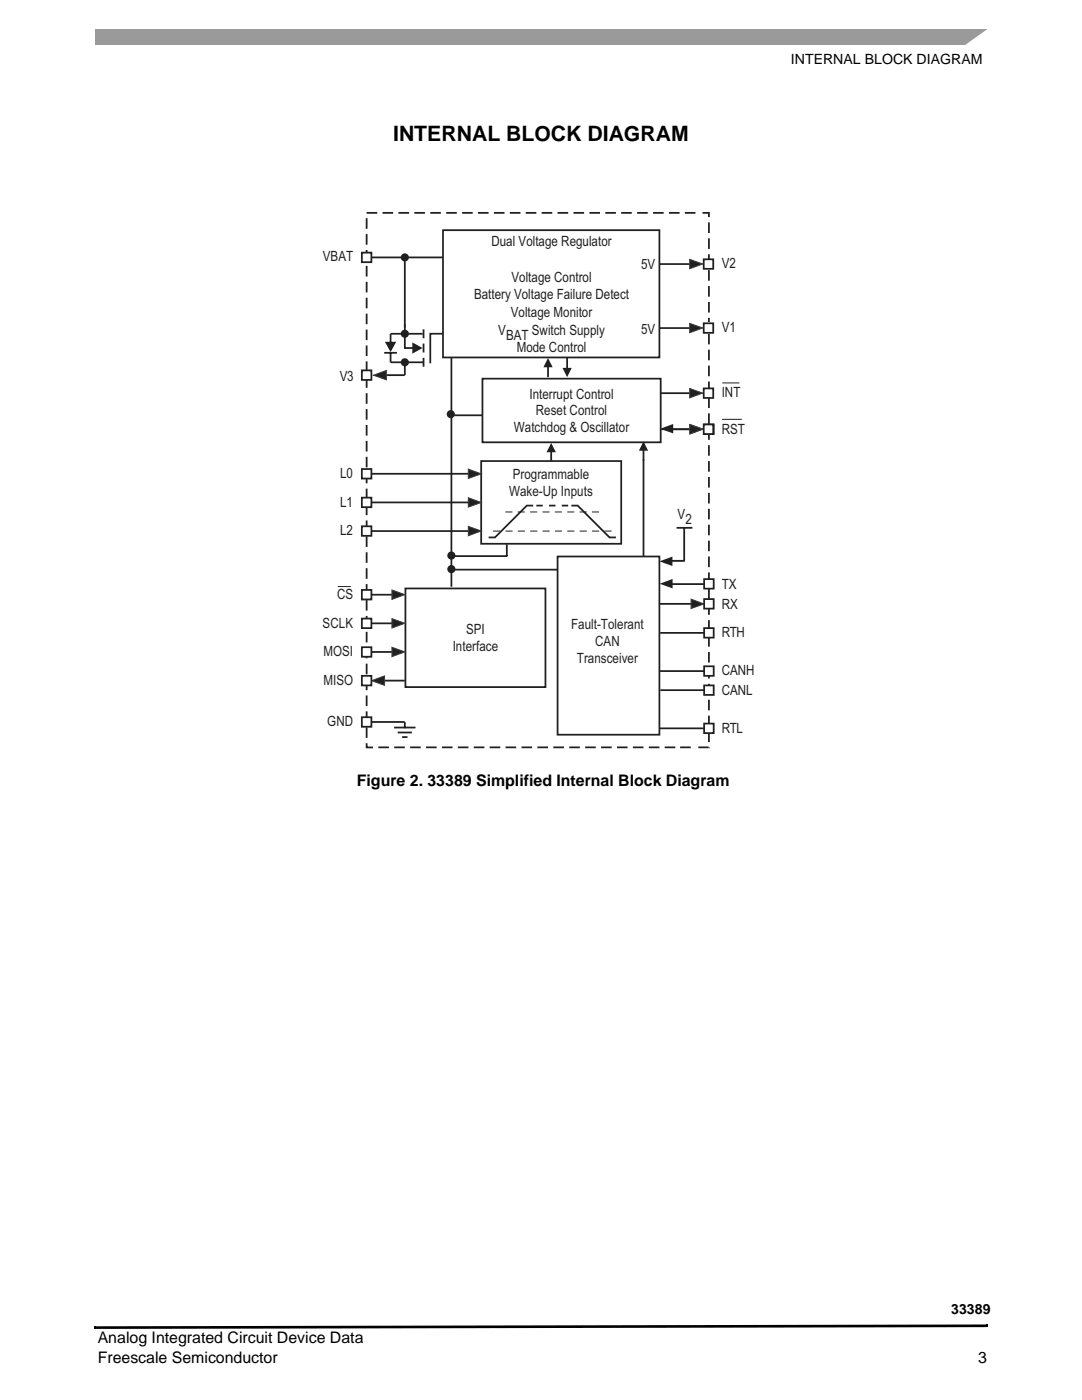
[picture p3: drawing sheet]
<svg xmlns="http://www.w3.org/2000/svg" width="216mm" height="279mm" viewBox="0 0 216 279" stroke-linecap="round" stroke-linejoin="round" font-family="sans-serif">
<path d="M18.8 264.7h.2v.5h-.2zM196.8 264.3h.3v.6h-.3zM19 264.7l177.8-.4v.6l-177.8 .3z" fill="#000"/>
<path d="M19 5.9h177.8v3.2h-177.8z" fill="#9a9a9a"/>
<path d="M192 9.4l5.3-3.8h1.5v3.8z" fill="#fff"/>
<path d="M64.4 42.1h87.1v107.3h-87.1z" fill="#fff"/>
<path d="M76 74.9h4.8" fill="none" stroke="#231f20" stroke-width=".35"/>
<path d="M74.5 74.9l2.6-1v1.9z" fill="#231f20"/>
<path d="M74.5 74.9l2.6-1v1.9z" fill="none" stroke="#3d3f38" stroke-width=".2"/>
<path d="M111.1 111.1h20.3v35.5h-20.3z" fill="#fff"/>
<path d="M96 92h28v16.5h-28zM80.9 117.4h27.9v19.7h-27.9zM106.4 100.9h-1.3l-6.3 6.4h-1.3M107 100.9h1.3M109.6 100.9h1.2M111.3 111.1h20.3v35.5h-20.3zM112.1 100.9h1.3M114 100.9h1.3l6.3 6.4h1.3" fill="none" stroke="#231f20" stroke-width=".35"/>
<g fill="none" stroke="#231f20" stroke-width=".2">
<path d="M98.4 106h1.4M100.8 102.2h1.4M100.9 106h1.4M103.3 102.2h1.4M103.3 106h1.4M105.8 102.2h1.4M105.8 106h1.4M108.2 102.2h1.5M108.3 106h1.4M110.7 102.2h1.4M110.7 106h1.4M113.2 102.2h1.4"/>
<path d="M113.2 106h1.4M115.7 102.2h1.4M115.7 106h1.4M118.1 102.2h1.4M118.1 106h1.5M120.6 106h1.4"/>
</g>
<path d="M96 75.5h35.6v12.7h-35.6z" fill="#fff"/>
<path d="M96.3 75.6h35.5v12.7h-35.5z" fill="none" stroke="#231f20" stroke-width=".35"/>
<path d="M88.4 45.8h43.2v25.4h-43.2z" fill="#fff"/>
<path d="M88.4 45.9h43.2v25.4h-43.2zM113.2 71.4v2.6" fill="none" stroke="#231f20" stroke-width=".35"/>
<path d="M112.5 73.6h1.3l-.6 1.3z" fill="#231f20"/>
<path d="M109.4 72.7v2.6M112.5 73.6h1.3l-.6 1.3z" fill="none" stroke="#231f20" stroke-width=".35"/>
<path d="M109.4 71.8l.6 1.3h-1.3z" fill="#231f20"/>
<path d="M109.4 71.8l.6 1.3h-1.3z" fill="none" stroke="#231f20" stroke-width=".35"/>
<path d="M82.5 68.6l1.4 .9-1.4 .8z" fill="#231f20"/>
<path d="M77.9 72.3h6.4M77.9 66.6h6.4M80.6 69.5h2.6M80.8 72.3v2.6M80.8 64.7v4.8M82.5 68.6l1.4 .9-1.4 .8zM84.5 71.4v1.8" fill="none" stroke="#231f20" stroke-width=".35"/>
<circle cx="80.8" cy="66.6" r=".64" fill="#231f20"/>
<circle cx="80.8" cy="66.6" r=".64" fill="none" stroke="#231f20" stroke-width=".35"/>
<circle cx="80.8" cy="72.3" r=".63" fill="#231f20"/>
<g fill="none" stroke="#231f20" stroke-width=".35">
<path d="M88.4 66.6h-2.5v5.9"/>
<circle cx="80.8" cy="72.3" r=".63"/>
</g>
<path d="M77.1 68.4h1.7l-.9 1.5z" fill="#231f20"/>
<g fill="none" stroke="#231f20" stroke-width=".35">
<path d="M72.7 51.4h15.7M73.2 42.5h.1M73.2 42.5h2.1M73.2 43.5v2.2M73.2 46.7v2.1M73.2 49.9v2.1M73.2 53.1v2.1M73.2 56.2v2.2M73.2 59.4v2.1M76.3 42.5h2.1M79.5 42.5h2.1M80.8 51.4v13.9"/>
<path d="M82.7 42.5h2.1M85.9 42.5h2.1M89 42.5h2.1M92.2 42.5h2.1M95.4 42.5h2.1M98.6 42.5h2.1M101.7 42.5h2.1M104.9 42.5h2.1M108.1 42.5h2.1M111.3 42.5h2.1M114.4 42.5h2.1M117.6 42.5h2.1"/>
<path d="M120.8 42.5h2.1M124 42.5h2.1M127.1 42.5h2.1M130.3 42.5h2.1M133.5 42.5h2.1M140.2 42.5h1.3v.8M141.5 44.4v2.1M141.5 47.6v2.1M141.5 50.7v2.2M141.5 53.9v2.1M141.5 57.1v2.1M73.2 62.6v2.1"/>
<path d="M73.2 65.8v2.1M73.2 68.9v2.2M73.2 72.1v2.1M73.2 75.3v2.1M73.2 78.5v2.1M76.7 70.4h2.5M77.1 68.4h1.7l-.9 1.5zM77.9 66.6v2.5M77.9 70.4v1.9M84.5 65.7v1.8M84.5 68.6v1.7M141.5 60.3v2.1"/>
<path d="M141.5 63.4v2.2M141.5 66.6v2.1M141.5 69.8v2.1M141.5 73v2.1M141.5 76.1v2.2M141.5 79.3v2.1M73.2 81.6v2.2M73.2 84.8v2.1M73.2 88v2.1M73.2 91.2v2.1M73.2 94.3v2.2M73.2 97.5v2.1"/>
<path d="M128.4 89.4v2.5M141.5 82.5v2.1M141.5 85.7v2.1M141.5 88.8v2.2M141.5 92v2.1M141.5 95.2v2.1M141.5 98.4v2.1M73.2 100.7v2.1M73.2 103.9v2.1M73.2 107v2.2M73.2 110.2v2.1M73.2 113.4v2.1"/>
<path d="M73.2 116.6v2.1M73.2 119.7v2.2M141.5 101.5v2.2M141.5 104.7v2.1M141.5 107.9v2.1M141.5 111.1v2.1M141.5 114.2v2.2M141.5 117.4v2.1M73.2 122.9v2.1M73.2 126.1v2.1M73.2 129.3v2.1M73.2 132.4v2.2"/>
<path d="M73.2 135.6v2.1M73.2 138.8v2.1M141.5 120.6v2.1M141.5 123.8v2.1M141.5 126.9v2.2M141.5 130.1v2.1M141.5 133.3v2.1M141.5 136.5v2.1M141.5 139.6v2.2M73.2 148.3v.9h1.2M73.2 142v2.1M73.2 145.1v2.2"/>
<path d="M75.5 149.1h2.1M78.7 149.1h2.1M81.8 149.1h2.2M85 149.1h2.1M88.2 149.1h2.1M91.4 149.1h2.1M94.5 149.1h2.2M97.7 149.1h2.1M100.9 149.1h2.1M104.1 149.1h2.1M107.2 149.1h2.2M110.4 149.1h2.1"/>
<path d="M113.6 149.1h2.1M116.8 149.1h2.1M119.9 149.1h2.2M123.1 149.1h2.1M126.3 149.1h2.1M129.5 149.1h2.1M132.6 149.1h2.2M141.5 149.1h-2.2M141.5 142.8v2.1M141.5 146v2.1"/>
</g>
<path d="M128.4 88.5l.6 1.3h-1.2z" fill="#231f20"/>
<path d="M110 89.5v2.5M128.4 88.5l.6 1.3h-1.2z" fill="none" stroke="#231f20" stroke-width=".35"/>
<path d="M110 88.8l.6 1.3h-1.3z" fill="#231f20"/>
<path d="M110 88.8l.6 1.3h-1.3zM128.4 91.7v19.4" fill="none" stroke="#231f20" stroke-width=".35"/>
<circle cx="80.8" cy="51.4" r=".63" fill="#231f20"/>
<circle cx="80.8" cy="51.4" r=".63" fill="none" stroke="#231f20" stroke-width=".35"/>
<path d="M72.2 50.4h1.9v1.9h-1.9z" fill="#fff"/>
<path d="M72.2 50.4h1.9v1.9h-1.9z" fill="none" stroke="#231f20" stroke-width=".35"/>
<path d="M72.2 73.9h1.9v1.9h-1.9z" fill="#fff"/>
<path d="M72.2 73.9h1.9v1.9h-1.9z" fill="none" stroke="#231f20" stroke-width=".35"/>
<path d="M140.5 64.4h1.9v1.9h-1.9z" fill="#fff"/>
<path d="M134 85.7h5.4" fill="none" stroke="#231f20" stroke-width=".35"/>
<path d="M137.7 84.7l2.6 .9-2.6 1z" fill="#231f20"/>
<path d="M137.7 84.7l2.6 .9-2.6 1z" fill="none" stroke="#3d3f38" stroke-width=".2"/>
<path d="M140.5 84.7h1.9v1.9h-1.9z" fill="#fff"/>
<path d="M131.9 85.7h7.4M140.5 84.7h1.9v1.9h-1.9z" fill="none" stroke="#231f20" stroke-width=".35"/>
<path d="M137.6 84.7l2.6 .9-2.6 1z" fill="#231f20"/>
<path d="M137.6 84.7l2.6 .9-2.6 1z" fill="none" stroke="#3d3f38" stroke-width=".2"/>
<path d="M140.4 84.7h1.9v1.9h-1.9z" fill="#fff"/>
<path d="M140.4 84.7h1.9v1.9h-1.9zM73.2 118.7h6.3" fill="none" stroke="#231f20" stroke-width=".35"/>
<path d="M144.1 76.4h3.4M144.1 83.7h3.9" fill="none" stroke="#231f20" stroke-width=".2"/>
<path d="M78.2 117.7l2.6 1-2.6 .9z" fill="#231f20"/>
<path d="M78.2 117.7l2.6 1-2.6 .9z" fill="none" stroke="#3d3f38" stroke-width=".2"/>
<path d="M73 124.4h6.5" fill="none" stroke="#231f20" stroke-width=".35"/>
<path d="M78.2 123.5l2.6 .9-2.6 .9z" fill="#231f20"/>
<path d="M78.2 123.5l2.6 .9-2.6 .9z" fill="none" stroke="#3d3f38" stroke-width=".2"/>
<path d="M72.7 130.1h6.8" fill="none" stroke="#231f20" stroke-width=".35"/>
<path d="M78.2 129.2l2.6 .9-2.6 1z" fill="#231f20"/>
<path d="M78.2 129.2l2.6 .9-2.6 1z" fill="none" stroke="#3d3f38" stroke-width=".2"/>
<path d="M75.5 135.8h5.3" fill="none" stroke="#231f20" stroke-width=".35"/>
<path d="M74.1 135.8l2.6-.9v1.9z" fill="#231f20"/>
<path d="M74.1 135.8l2.6-.9v1.9z" fill="none" stroke="#3d3f38" stroke-width=".2"/>
<path d="M67.4 117.1h2.6" fill="none" stroke="#231f20" stroke-width=".2"/>
<path d="M72.2 117.7h1.9v1.9h-1.9z" fill="#fff"/>
<path d="M72.2 117.7h1.9v1.9h-1.9z" fill="none" stroke="#231f20" stroke-width=".35"/>
<path d="M72.2 123.4h1.9v2h-1.9z" fill="#fff"/>
<path d="M72.2 123.4h1.9v2h-1.9z" fill="none" stroke="#231f20" stroke-width=".35"/>
<path d="M72.2 129.2h1.9v1.9h-1.9z" fill="#fff"/>
<path d="M72.2 129.2h1.9v1.9h-1.9z" fill="none" stroke="#231f20" stroke-width=".35"/>
<path d="M72.2 134.9h1.9v1.9h-1.9z" fill="#fff"/>
<path d="M134 116.6h8.5M72.2 134.9h1.9v1.9h-1.9z" fill="none" stroke="#231f20" stroke-width=".35"/>
<path d="M131.6 116.5l2.6-1v1.9z" fill="#231f20"/>
<path d="M140.5 115.5h1.9v1.9h-1.9z" fill="#fff"/>
<path d="M140.5 115.6h1.9v1.9h-1.9zM131.5 120.5h6.9" fill="none" stroke="#231f20" stroke-width=".35"/>
<path d="M137.9 119.6l2.6 .9-2.6 1z" fill="#231f20"/>
<path d="M137.9 119.6l2.6 .9-2.6 1z" fill="none" stroke="#3d3f38" stroke-width=".2"/>
<path d="M140.5 119.6h1.9v1.9h-1.9z" fill="#fff"/>
<path d="M73.2 94.6h21.5M140.5 119.6h1.9v1.9h-1.9z" fill="none" stroke="#231f20" stroke-width=".35"/>
<path d="M93.4 93.6l2.6 1-2.6 .9z" fill="#231f20"/>
<path d="M93.4 93.6l2.6 1-2.6 .9z" fill="none" stroke="#3d3f38" stroke-width=".2"/>
<path d="M72.2 93.6h1.9v1.9h-1.9z" fill="#fff"/>
<path d="M72.2 93.6h1.9v1.9h-1.9zM73.2 100.3h21.5" fill="none" stroke="#231f20" stroke-width=".35"/>
<path d="M93.4 99.3l2.6 1-2.6 .9z" fill="#231f20"/>
<path d="M93.4 99.3l2.6 1-2.6 .9z" fill="none" stroke="#3d3f38" stroke-width=".2"/>
<path d="M72.2 99.3h1.9v1.9h-1.9z" fill="#fff"/>
<path d="M72.2 99.3h1.9v1.9h-1.9zM73.2 106h21.5" fill="none" stroke="#231f20" stroke-width=".35"/>
<path d="M93.4 105l2.6 1-2.6 .9z" fill="#231f20"/>
<path d="M93.4 105l2.6 1-2.6 .9z" fill="none" stroke="#3d3f38" stroke-width=".2"/>
<path d="M72.2 105h1.9v1.9h-1.9z" fill="#fff"/>
<path d="M72.2 105h1.9v1.9h-1.9zM72.2 144.1h8.6M78.6 145.2h4.3M79.4 146.2h2.8M80.2 147.1h1.1M80.8 144.1v1.2" fill="none" stroke="#231f20" stroke-width=".35"/>
<path d="M72.2 143.1h1.9v1.9h-1.9z" fill="#fff"/>
<path d="M131.6 133.9h10.2M72.2 143.1h1.9v1.9h-1.9z" fill="none" stroke="#231f20" stroke-width=".35"/>
<path d="M140.5 133h1.9v1.9h-1.9z" fill="#fff"/>
<path d="M131.8 137.7h10M140.5 133h1.9v1.9h-1.9z" fill="none" stroke="#231f20" stroke-width=".35"/>
<path d="M140.5 136.8h1.9v1.9h-1.9z" fill="#fff"/>
<path d="M140.5 136.8h1.9v1.9h-1.9zM131.7 145.4h9.8" fill="none" stroke="#231f20" stroke-width=".35"/>
<path d="M140.5 144.4h1.9v1.9h-1.9z" fill="#fff"/>
<path d="M136.7 42.5h2.1M131.7 126.3h10.6M135.7 149.1h2.1M140.5 144.4h1.9v1.9h-1.9z" fill="none" stroke="#231f20" stroke-width=".35"/>
<path d="M140.5 125.4h1.9v1.9h-1.9z" fill="#fff"/>
<path d="M131.8 78.5h7.5M140.5 125.4h1.9v1.9h-1.9z" fill="none" stroke="#231f20" stroke-width=".35"/>
<path d="M137.6 77.5l2.6 1-2.6 .9z" fill="#231f20"/>
<path d="M137.6 77.5l2.6 1-2.6 .9z" fill="none" stroke="#3d3f38" stroke-width=".2"/>
<path d="M140.4 77.5h1.9v1.9h-1.9z" fill="#fff"/>
<path d="M131.6 65.5h7.7M140.4 77.5h1.9v1.9h-1.9z" fill="none" stroke="#231f20" stroke-width=".35"/>
<path d="M137.6 64.5l2.6 1-2.6 .9z" fill="#231f20"/>
<path d="M137.6 64.5l2.6 1-2.6 .9z" fill="none" stroke="#3d3f38" stroke-width=".2"/>
<path d="M140.4 64.5h1.9v1.9h-1.9z" fill="#fff"/>
<path d="M131.6 52.7h7.7M140.4 64.5h1.9v1.9h-1.9z" fill="none" stroke="#231f20" stroke-width=".35"/>
<path d="M137.6 51.8l2.6 .9-2.6 .9z" fill="#231f20"/>
<path d="M137.6 51.8l2.6 .9-2.6 .9z" fill="none" stroke="#3d3f38" stroke-width=".2"/>
<path d="M140.4 51.7h1.9v2h-1.9z" fill="#fff"/>
<path d="M140.4 51.7h1.9v2h-1.9zM90.1 71.4v45.7M90.1 82.9h6.2M90 111h11.2M90.1 113.7h21.1M101.1 108.6v2.4" fill="none" stroke="#231f20" stroke-width=".35"/>
<circle cx="89.9" cy="82.7" r=".64" fill="#231f20"/>
<circle cx="89.9" cy="82.7" r=".64" fill="none" stroke="#231f20" stroke-width=".35"/>
<circle cx="90.1" cy="110.9" r=".64" fill="#231f20"/>
<circle cx="90.1" cy="110.9" r=".64" fill="none" stroke="#231f20" stroke-width=".35"/>
<circle cx="90.1" cy="113.6" r=".64" fill="#231f20"/>
<circle cx="90.1" cy="113.6" r=".64" fill="none" stroke="#231f20" stroke-width=".35"/>
<path d="M131.6 112l2.6-.9v1.9z" fill="#231f20"/>
<path d="M133.6 111.9h3" fill="none" stroke="#231f20" stroke-width=".2"/>
<path d="M133.6 111.9h3M135 105.3h3.2M136.5 105.5v6.3" fill="none" stroke="#231f20" stroke-width=".35"/>
<path d="M131.7 85.6l2.6-1v1.9z" fill="#231f20"/>
<text font-size="4.2" x="78.4" y="28.2">INTERNAL BLOCK DIAGRAM</text>
<g font-size="3.2">
<text x="71.2" y="156.9">Figure 2. 33389 Simplified Internal Block Diagram</text>
<text x="19.5" y="268.1">Analog Integrated Circuit Device Data</text>
<text x="19.5" y="272">Freescale Semiconductor</text>
<text x="195.2" y="272">3</text>
</g>
<g font-size="2.8">
<text x="157.8" y="12.7">INTERNAL BLOCK DIAGRAM</text>
<text x="189.8" y="262.2">33389</text>
</g>
<g font-size="2.8" fill="#231f20">
<text x="64.4" y="52.1">VBAT</text>
<text x="98.1" y="49.1">Dual Voltage Regulator</text>
<text x="127.9" y="53.8">5V</text>
<text x="144" y="53.5">V2</text>
<text x="94.6" y="59.7">Battery Voltage Failure Detect</text>
<text x="102.1" y="56.2">Voltage Control</text>
<text x="101.9" y="63.2">Voltage Monitor</text>
<text x="99.4" y="66.8">V</text>
<text x="101" y="67.8">BAT</text>
<text x="103.1" y="70.3">Mode Control</text>
<text x="106.1" y="66.8">Switch Supply</text>
<text x="127.9" y="66.6">5V</text>
<text x="144" y="66.2">V1</text>
<text x="67.8" y="76.1">V3</text>
<text x="105.6" y="79.6">Interrupt Control</text>
<text x="106.9" y="82.9">Reset Control</text>
<text x="144" y="79.3">INT</text>
<text x="102.5" y="86.3">Watchdog &amp; Oscillator</text>
<text x="144" y="86.5">RST</text>
<text x="67.9" y="95.4">L0</text>
<text x="102.3" y="95.7">Programmable</text>
<text x="67.9" y="101.2">L1</text>
<text x="101.6" y="99">Wake-Up Inputs</text>
<text x="67.9" y="106.9">L2</text>
<text x="135.2" y="103.5">V</text>
<text x="136.8" y="104.6">2</text>
<text x="67.3" y="119.6">CS</text>
<text x="144" y="117.6">TX</text>
<text x="64.4" y="125.3">SCLK</text>
<text x="114" y="125.6">Fault-Tolerant</text>
<text x="144" y="121.5">RX</text>
<text x="64.6" y="131">MOSI</text>
<text x="90.3" y="130">Interface</text>
<text x="93" y="126.6">SPI</text>
<text x="118.8" y="128.9">CAN</text>
<text x="144" y="127.2">RTH</text>
<text x="64.6" y="136.7">MISO</text>
<text x="115.1" y="132.3">Transceiver</text>
<text x="144" y="134.8">CANH</text>
<text x="144" y="138.8">CANL</text>
<text x="65.3" y="145">GND</text>
<text x="144" y="146.4">RTL</text>
</g>
</svg>
